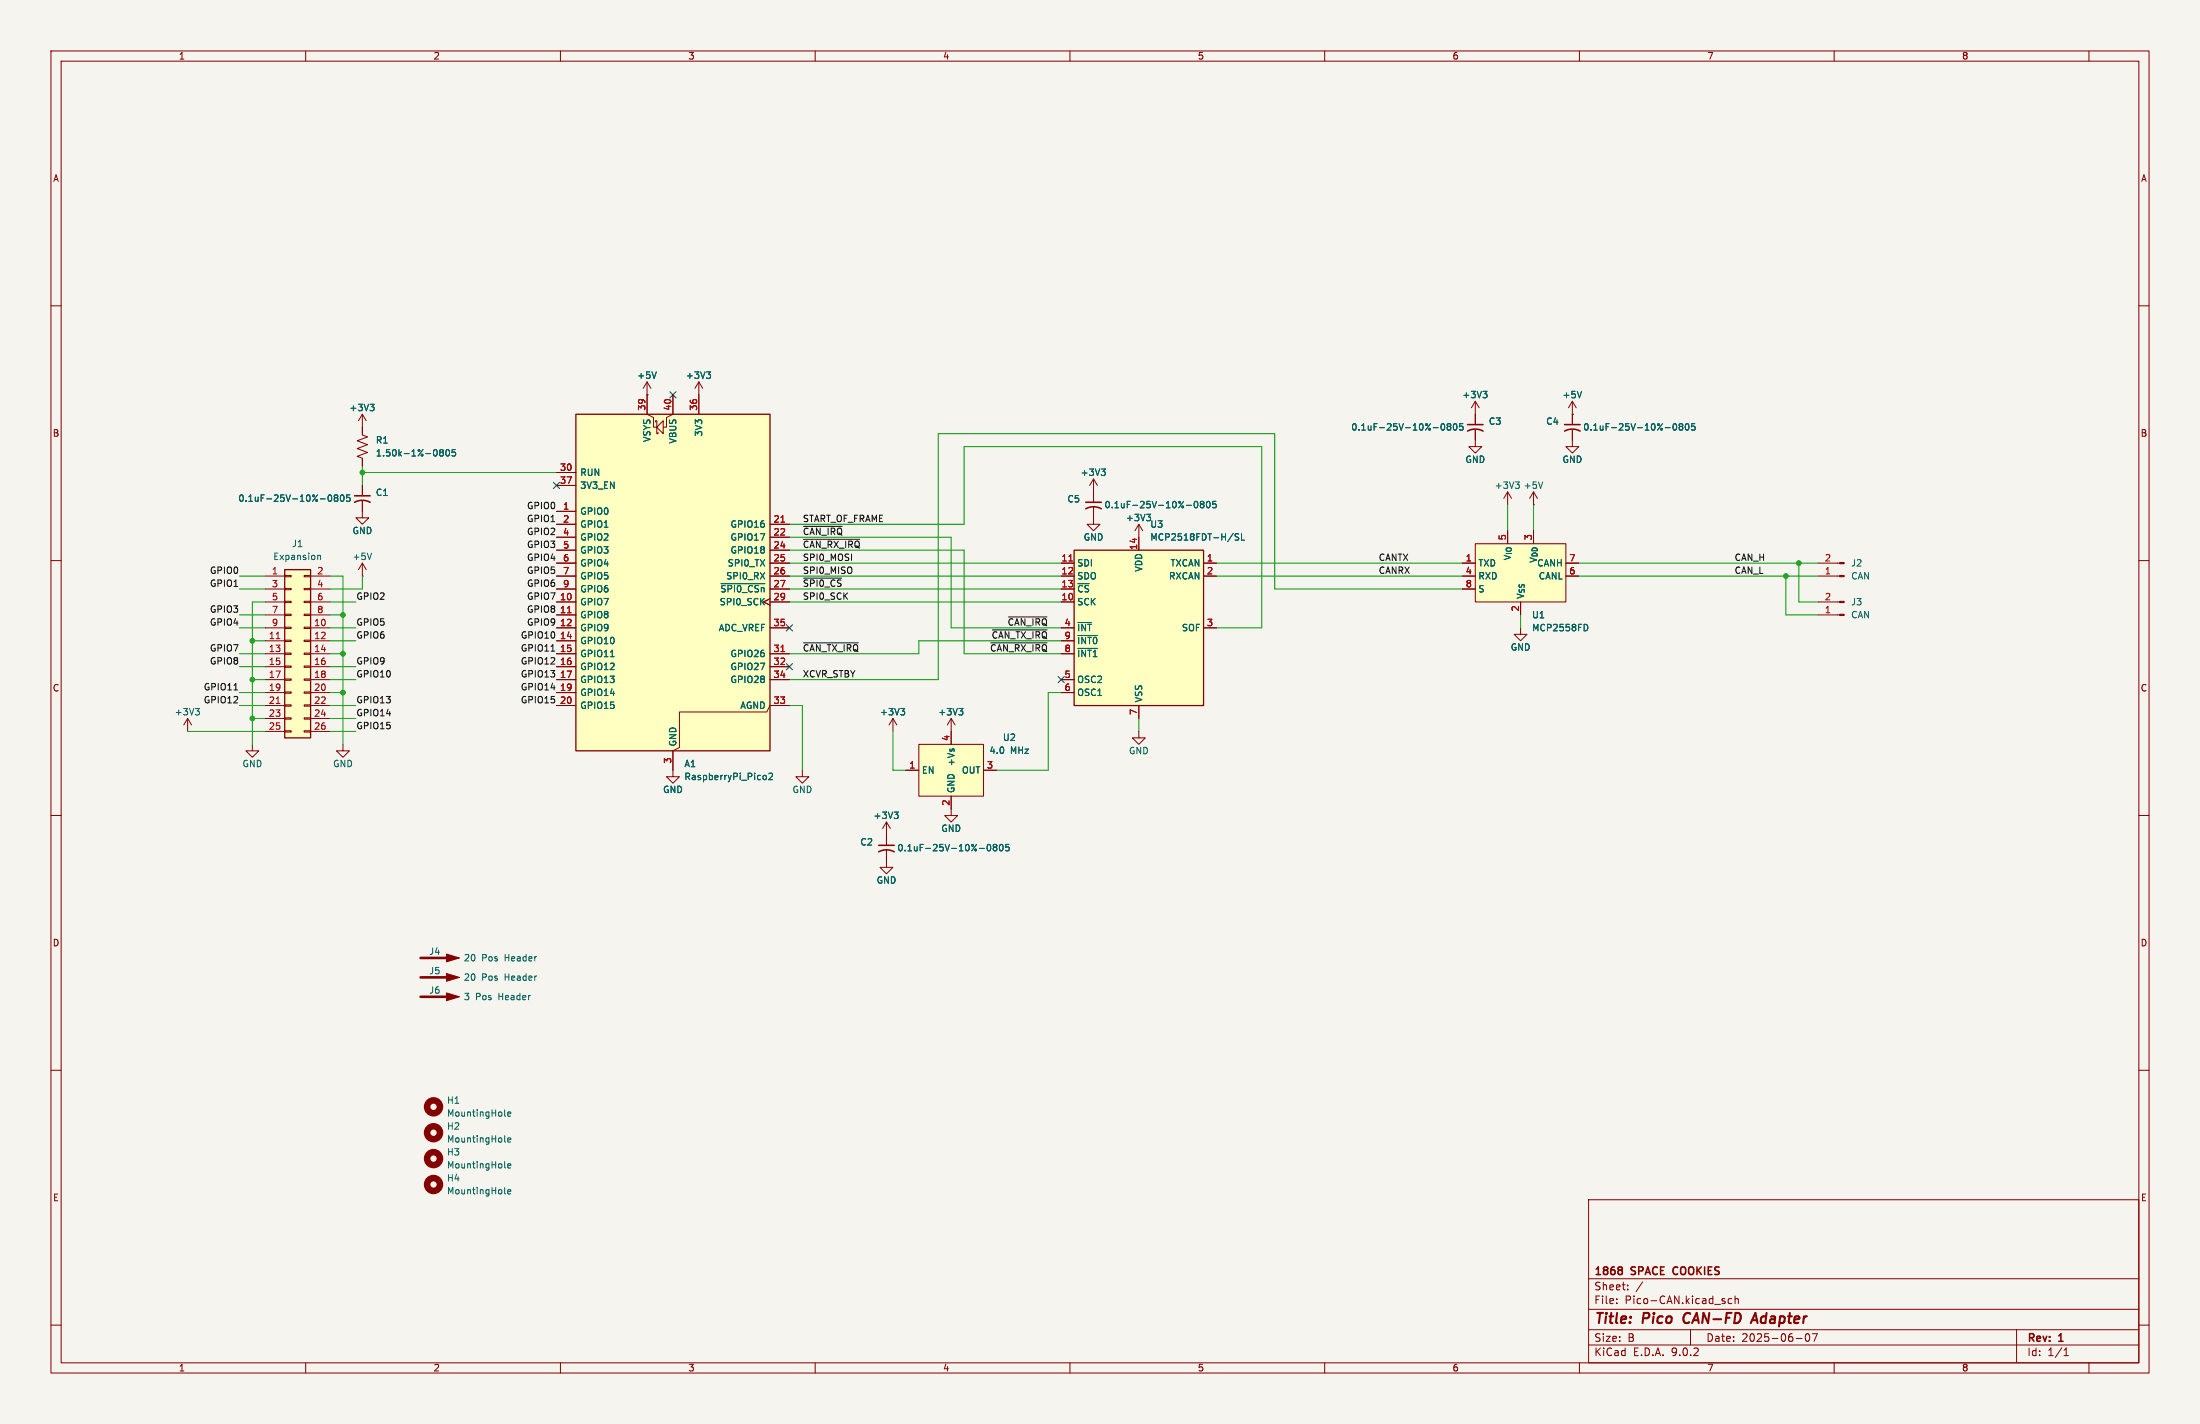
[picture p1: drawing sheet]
<svg xmlns="http://www.w3.org/2000/svg" width="432mm" height="279mm" viewBox="0 0 432 279" stroke-linecap="round" stroke-linejoin="round" font-family="sans-serif">
<path d="M0 0h431.8v279.4h-431.8z" fill="#f5f4ef" stroke="#f5f4ef" stroke-width=".2"/>
<g fill="none" stroke="#840000" stroke-width=".2">
<path d="M10 10h411.8v259.4h-411.8zM12 12h407.8v255.4h-407.8zM60 10v2M110 10v2M160 10v2M210 10v2M260 10v2M310 10v2M360 10v2M410 10v2M10 60h2M419.8 60h2"/>
<path d="M10 110h2M419.8 110h2M10 160h2M419.8 160h2M10 210h2M419.8 210h2M311.8 235.4h108v32h-108zM10 260h2M311.8 256.9h108M311.8 250.9h108M317.3 255.6v.2M317.3 254.9v.1"/>
<path d="M319.5 252.9v.2M319.5 252.2v.1M322.4 251.5l-1.3 1.9M338.4 255.3l.2 .2-.2 .3M338.4 254.8l.1 .1M339.9 254.9l-.4-.1-.3 .3 .1 .6h.6M340.5 254.9l.3-.1 .3 .1 .1 .9M340.5 254.3v1.5M419.8 260h2M60 267.4v2M110 267.4v2M160 267.4v2"/>
<path d="M210 267.4v2M260 267.4v2M310 267.4v2M311.8 263.9h108M311.8 260.9h108M331.8 260.9v3M352.5 262.6h1.2M354.5 261.8a.81 .81 0 0 0 .3 1.4l.2-.2 .2-.4-.2-.8M356.7 261.7l-.7 1.5M360 267.4v2M395.8 260.9v6.5M405.1 266h.9"/>
<path d="M405.1 264.9l.4-.4v1.5M410 267.4v2"/>
</g>
<path d="M330.7 257.9l-.1 .2a1.23 1.23 0 0 0 .1 1.4M343.6 259.6l.9-2 .5 2M343.9 259h.9" fill="none" stroke="#840000" stroke-width=".4"/>
<path d="M317.9 248.6h.4l.1 .3-.3 .3M317.9 249.2h.2M318.1 249.2l.3 .2v.4l-.1 .2-.4 .1M328.5 248.8l-.1 .4 .1 .7" fill="none" stroke="#840000" stroke-width=".3"/>
<path d="M210.8 108h25.4v30.4h-25.4z" fill="#ffffc2"/>
<path d="M210.8 108h25.4v30.4h-25.4z" fill="none" stroke="#840000" stroke-width=".25"/>
<g fill="none" stroke="#840000" stroke-width=".2">
<path d="M214.6 94l.8 1.3M214.6 94l-.7 1.3M214.6 94v2.5M289.6 81.3v2M289.6 84.3v2.1M295.9 96.5l-.8 1.3M295.9 96.5l.8 1.3M295.9 96.5v2.6M208.3 110.5h2.5M208.3 113h2.5M208.3 115.6h2.5M208.3 118.1h2.5"/>
<path d="M214.6 101.6v1.3h-1.2l1.2 1.2 1.3-1.2h-1.3M223.5 105.4v2.6M236.2 110.5h2.6M236.2 113h2.6M208.3 123.2h2.5M208.3 125.7h2.5M208.3 128.3h2.5M208.3 133.4h2.5M208.3 135.9h2.5M223.5 138.4v2.6M236.2 123.2h2.6M298.4 123.2v1.3h1.3l-1.3 1.2-1.2-1.2h1.2"/>
</g>
<path d="M209.8 110.1h.7" fill="none" stroke="#a90000" stroke-width=".2"/>
<g fill="none" stroke="#006464" stroke-width=".2">
<path d="M216.1 92h.8l-.4 .5M216.7 92.5l.2 .2v.3l-.2 .3M282.9 83.3l.2-.2a.68 .68 0 0 1 .5 .7 .68 .68 0 0 1-.5 .6l-.3-.5zM284.3 83.7l-.3-.3 .3-.3h.2l.3 .3-.3 .3M284.3 83.7l-.3 .2 .1 .4 .2 .1 .3-.1 .2-.1v-.3l-.3-.2M284.3 83.7h.2M285.4 83.3l.1-.2a.68 .68 0 0 1 .5 .7 .68 .68 0 0 1-.5 .6l-.3-.5zM287.1 83.1h-.6l-.1 .6 .2-.1 .5 .1 .1 .2-.1 .4-.2 .1-.5-.1M297.4 94.6h.8l-.4 .4M298 95l.2 .3v.3l-.2 .2M243.1 104.8l-.5-.1-.1 .1v.4l.5 .2 .1 .3-.2 .3-.5-.1M243.7 104.7v1.3h.6"/>
<path d="M211.6 122.1h2.6M211.6 124.7h3.8M211.6 127.2h3.8M99 218.8l.2 .2M99.7 218.6l.6-.1-.1-.3h-.4l-.1 .2v.6h.5M99 234.1l.2 .2M99.7 233.8l.6-.1-.1-.2-.4-.1-.1 .2v.6h.5"/>
</g>
<path d="M288 84.6a3.2 3.2 0 0 1 3.1 0M288 83.3h3.1" fill="none" stroke="#840000" stroke-width=".3"/>
<g fill="none" stroke="#840000" stroke-width="1.3">
<circle cx="85.1" cy="217.2" r="1.27"/>
<circle cx="85.1" cy="232.4" r="1.27"/>
</g>
<path d="M82.5 188h6.4M82.5 191.8h6.4" fill="none" stroke="#840000" stroke-width=".51"/>
<g fill="#840000" stroke="#840000" stroke-width=".2">
<path d="M87.6 187.2l2.6 .8-2.6 .7z"/>
<path d="M87.6 191l2.6 .8-2.6 .7z"/>
</g>
<path d="M289.6 106.7h17.7v11.4h-17.7z" fill="#ffffc2"/>
<g fill="none" stroke="#840000" stroke-width=".2">
<path d="M289.6 78.7l-.8 1.3M289.6 78.7l.7 1.3M289.6 78.7v2.6M308.6 78.7l-.8 1.3M308.6 78.7l.8 1.3M308.6 78.7v4.6M214.6 96.5v2.1M214.6 99.6v2M289.6 86.4v1.2h1.2l-1.2 1.3-1.3-1.3h1.3M301 99.1h.1M301 96.5l-.8 1.3M301 96.5l.8 1.3"/>
<path d="M301 96.5v2.6M308.6 84.3v3.3h1.3l-1.3 1.3-1.3-1.3h1.3M308.6 81.3h.1M223.5 102.9l-.7 1.2M223.5 102.9l.8 1.2M223.5 102.9v2.5M287 110.5h2.6M287 113h2.6M287 115.6h2.6M289.6 106.7h17.7v11.4h-17.7zM295.9 104.1v2.6M298.4 118.1v2.6"/>
<path d="M307.3 110.5h2.6M307.3 113h2.6M157.5 151.1v1.3h1.2l-1.2 1.3-1.3-1.3h1.3M175.3 141l.7 1.2M175.3 141l-.8 1.2M175.3 141v2.5M186.7 141l.8 1.2M186.7 141l-.8 1.2M186.7 141v2.5"/>
</g>
<g fill="none" stroke="#006464" stroke-width=".2">
<path d="M291.1 76.8h.8l-.5 .5M291.6 77.3l.3 .2v.3l-.3 .2M310.4 76.8l-.4 1.2M234.5 98.5l.2-.1a.68 .68 0 0 1 .4 .6 .68 .68 0 0 1-.4 .6l-.3-.4zM235.8 98.9l-.2-.2 .2-.3h.3l.2 .2-.2 .3M235.8 98.9l-.2 .3v.3l.2 .1h.4l.1-.2v-.2l-.2-.3M235.8 98.9h.3M236.9 98.5l.2-.1a.68 .68 0 0 1 .4 .6 .68 .68 0 0 1-.4 .6l-.3-.4zM238.7 98.4h-.6l-.1 .6 .2-.1h.4l.1 .2v.4l-.2 .1-.5-.1M302.8 94.6l-.4 1.2M328.5 83.2l.2-.1a.68 .68 0 0 1 .4 .7 .68 .68 0 0 1-.4 .6 .84 .84 0 0 1-.2-1.2zM329.8 83.7l-.2-.3 .2-.3h.2l.3 .3-.3 .3"/>
<path d="M329.8 83.7l-.2 .2v.4l.2 .1 .4-.1 .1-.1v-.3l-.3-.2M329.8 83.7h.2M330.9 83.3l.2-.2a.68 .68 0 0 1 .4 .7 .68 .68 0 0 1-.4 .6l-.3-.5zM332.6 83.1h-.6v.6l.2-.1 .4 .1 .1 .2-.1 .4-.1 .1-.5-.1M225 100.9h.8l-.4 .5M225.6 101.4l.2 .2v.3M176.8 139h.8l-.5 .5M177.3 139.5l.3 .2v.3l-.3 .3M188.2 139h.8l-.4 .5M188.7 139.5l.3 .2v.3l-.3 .3M311.2 122.5a.68 .68 0 0 1 .5 .6 .68 .68 0 0 1-.5 .7M99 229l.2 .2"/>
<path d="M99 223.9l.2 .2M99.7 228.8l.6-.2-.1-.2-.4-.1-.1 .2v.6h.5M99.7 223.7l.6-.1-.1-.3h-.4l-.1 .1v.6h.5"/>
</g>
<g fill="none" stroke="#840000" stroke-width="1.3">
<circle cx="85.1" cy="227.3" r="1.27"/>
<circle cx="85.1" cy="222.2" r="1.27"/>
</g>
<path d="M213.1 99.8a3.2 3.2 0 0 1 3.1 0M213.1 98.6h3.1M307.1 84.6a3.2 3.2 0 0 1 3 0M307.1 83.3h3" fill="none" stroke="#840000" stroke-width=".3"/>
<path d="M82.5 195.6h6.4" fill="none" stroke="#840000" stroke-width=".51"/>
<path d="M87.6 194.8l2.6 .8-2.6 .7z" fill="#840000" stroke="#840000" stroke-width=".2"/>
<path d="M180.3 146.1h12.7v10.1h-12.7z" fill="#ffffc2"/>
<path d="M356.9 113h4.2M356.9 110.5h4.2M356.9 118.1h4.2M356.9 120.7h4.2M177.8 151.1h2.5M180.3 146.1h12.7v10.1h-12.7zM186.7 143.5v2.6M186.7 156.2v2.6M193 151.1h2.6" fill="none" stroke="#840000" stroke-width=".2"/>
<g fill="#840000" stroke="#840000" stroke-width=".2">
<path d="M361.1 112.9h.8v.3h-.8z"/>
<path d="M361.1 110.4h.8v.2h-.8z"/>
<path d="M361.1 120.5h.8v.3h-.8z"/>
<path d="M361.1 118h.8v.2h-.8z"/>
</g>
<path d="M55.9 111.8h5.1v33h-5.1z" fill="#ffffc2"/>
<path d="M55.9 111.8h5.1v33h-5.1z" fill="none" stroke="#840000" stroke-width=".25"/>
<g fill="none" stroke="#840000" stroke-width=".2">
<path d="M52.1 113h3.8M52.1 115.6h3.8M52.1 118.1h3.8M55.9 112.9h1.2v.3h-1.2zM55.9 115.4h1.2v.3h-1.2zM55.9 118h1.2v.2h-1.2zM59.7 112.9h1.3v.3h-1.3zM59.7 115.4h1.3v.3h-1.3zM59.7 118h1.3v.2h-1.3zM61 113h3.8M61 115.6h3.8M61 118.1h3.8"/>
<path d="M52.1 120.7h3.8M52.1 123.2h3.8M52.1 125.7h3.8M52.1 128.3h3.8M52.1 130.8h3.8M52.1 133.4h3.8M52.1 135.9h3.8M52.1 138.4h3.8M55.9 120.5h1.2v.3h-1.2zM55.9 123.1h1.2v.2h-1.2zM55.9 125.6h1.2v.3h-1.2zM55.9 128.1h1.2v.3h-1.2z"/>
<path d="M55.9 130.7h1.2v.2h-1.2zM55.9 133.2h1.2v.3h-1.2zM55.9 135.8h1.2v.2h-1.2zM55.9 138.3h1.2v.3h-1.2zM59.7 120.5h1.3v.3h-1.3zM59.7 123.1h1.3v.2h-1.3zM59.7 125.6h1.3v.3h-1.3zM59.7 128.1h1.3v.3h-1.3zM59.7 130.7h1.3v.2h-1.3zM59.7 133.2h1.3v.3h-1.3zM59.7 135.8h1.3v.2h-1.3zM59.7 138.3h1.3v.3h-1.3z"/>
<path d="M61 120.7h3.8M61 123.2h3.8M61 125.7h3.8M61 128.3h3.8M61 130.8h3.8M61 133.4h3.8M61 135.9h3.8M61 138.4h3.8M52.1 141h3.8M52.1 143.5h3.8M55.9 140.8h1.2v.3h-1.2zM55.9 143.4h1.2v.2h-1.2z"/>
<path d="M59.7 140.8h1.3v.3h-1.3zM59.7 143.4h1.3v.2h-1.3zM61 141h3.8M61 143.5h3.8"/>
</g>
<path d="M54.2 125.3h.7M54.2 138h.7" fill="none" stroke="#a90000" stroke-width=".2"/>
<path d="M62.4 109v.8M62.4 109.1l.4-.1 .1 .8" fill="none" stroke="#006464" stroke-width=".2"/>
<path d="M113 81.3h38.1v66h-38.1z" fill="#ffffc2"/>
<path d="M113 81.3h38.1v66h-38.1z" fill="none" stroke="#840000" stroke-width=".25"/>
<g fill="none" stroke="#840000" stroke-width=".2">
<path d="M127 74.9v6.4l1.3 .6v1.9h.6M127 77.5h.1M127 74.9l-.8 1.3M127 74.9l.8 1.3M132.1 77.5v3.8l-1.3 .6v1.9h-.6M137.2 74.9v6.4M137.2 74.9l.7 1.3M137.2 74.9l-.8 1.3M71.1 81.3v4l1 .4-2 .8 2 .7-2 .8 2 .8-2 .7 1 .4v1.5M71.1 98.3v3.3h1.3l-1.3 1.3-1.3-1.3h1.3M71.1 81.3l.8 1.3M71.1 81.3l-.7 1.3"/>
<path d="M71.1 95.3v2M109.2 92.7h3.8M109.2 95.3h3.8M128.7 82.8v-.2h.2v2.5h.3v-.3M128.9 83.8l1.3-1.2v2.5zM214.6 96.5v2.1M214.6 99.6v2M289.6 81.3v2M289.6 84.3v2.1M308.6 81.3h.1M308.6 81.3v2M308.6 84.3v2.1"/>
<path d="M71.1 113h.1M71.1 110.5v2.5M71.1 110.5l-.7 1.3M71.1 110.5l.8 1.3M109.2 100.3h3.8M109.2 102.9h3.8M109.2 105.4h3.8M109.2 108h3.8M109.2 110.5h3.8M109.2 113h3.8M109.2 115.6h3.8M109.2 118.1h3.8"/>
<path d="M151.1 117.5l-1.2 .6 1.2 .6M151.1 102.9h3.8M151.1 105.4h3.8M151.1 108h3.8M151.1 110.5h3.8M151.1 113h3.8M151.1 115.6h3.8M151.1 118.1h3.8M208.3 110.5h2.5M208.3 113h2.5M208.3 115.6h2.5M208.3 118.1h2.5"/>
<path d="M223.5 105.4v2.6M236.2 110.5h2.6M236.2 113h2.6M287 110.5h2.6M287 113h2.6M287 115.6h2.6M295.9 104.1v2.6M298.4 118.1v2.6M307.3 110.5h2.6M307.3 113h2.6M109.2 120.7h3.8M109.2 123.2h3.8"/>
<path d="M109.2 125.7h3.8M109.2 128.3h3.8M109.2 130.8h3.8M109.2 133.4h3.8M109.2 135.9h3.8M109.2 138.4h3.8M151.1 123.2h3.8M151.1 128.3h3.8M151.1 130.8h3.8M151.1 133.4h3.8M154.9 138.4h-3.8l-.6 1.3h-17.2v7l-1.2 .6v5.1h1.2l-1.2 1.3-1.3-1.3h1.3M208.3 123.2h2.5"/>
<path d="M208.3 125.7h2.5M208.3 128.3h2.5M208.3 133.4h2.5M208.3 135.9h2.5M223.5 138.4v2.6M236.2 123.2h2.6M36.8 141l.8 1.2M36.8 141l-.7 1.2M36.8 141v2.5M49.5 146.1v1.2h1.3l-1.3 1.3-1.2-1.3h1.2M67.3 146.1v1.2h1.3l-1.3 1.3-1.3-1.3h1.3M177.8 151.1h2.5"/>
<path d="M186.7 156.2v3.8h1.3l-1.3 1.3-1.3-1.3h1.3M186.7 143.5v2.6M193 151.1h2.6M223.5 143.5v1.3h1.3l-1.3 1.3-1.3-1.3h1.3M174 166.9v3.3h-1.3l1.3 1.3 1.3-1.3h-1.3M174 161.3v4.6M174 161.3l.8 1.3M174 161.3l-.8 1.3"/>
</g>
<path d="M153.3 102.5h.7M209.8 110.1h.7M111.4 120.2h.7M153.3 127.9h.7" fill="none" stroke="#a90000" stroke-width=".2"/>
<g fill="none" stroke="#006464" stroke-width=".2">
<path d="M72.6 79.3h.8l-.4 .5M73.2 79.8l.2 .2v.3l-.2 .3M128.8 73l-.4 1.2M138.7 73h.8l-.5 .5M139.2 73.5l.3 .2v.3l-.3 .2M291.1 76.8h.8l-.5 .5M291.6 77.3l.3 .2v.3l-.3 .2M310.4 76.8l-.4 1.2M64.5 97.2l.2-.1a.68 .68 0 0 1 .4 .6 .68 .68 0 0 1-.4 .7l-.3-.5zM65.8 97.6l-.2-.2 .2-.3h.3l.2 .2-.2 .3M65.8 97.6l-.2 .3 .1 .3 .1 .2 .4-.1 .1-.2v-.2l-.2-.3M65.8 97.6h.3"/>
<path d="M67 97.2l.1-.1a.68 .68 0 0 1 .4 .6 .68 .68 0 0 1-.4 .7 .84 .84 0 0 1-.1-1.2zM68.7 97.1h-.6l-.1 .6 .2-.1h.4l.1 .2v.4l-.2 .2-.5-.2M86.5 88.8l-.2-.3 .2-.3h.3l.2 .3-.2 .3M86.5 88.8l-.2 .2 .1 .4 .1 .1 .4-.1 .1-.2v-.2l-.2-.2M86.5 88.8h.3M87.6 88.3l.2-.1a.68 .68 0 0 1 .4 .6 .68 .68 0 0 1-.4 .7l-.3-.5zM89.4 88.2h-.6l-.1 .6 .2-.1 .4 .1 .1 .1v.5l-.2 .1-.5-.1M216.1 92h.8l-.4 .5M216.7 92.5l.2 .2v.3l-.2 .3M234.5 98.5l.2-.1a.68 .68 0 0 1 .4 .6 .68 .68 0 0 1-.4 .6l-.3-.4zM235.8 98.9l-.2-.2 .2-.3h.3l.2 .2-.2 .3M235.8 98.9l-.2 .3v.3l.2 .1h.4l.1-.2v-.2l-.2-.3"/>
<path d="M235.8 98.9h.3M236.9 98.5l.2-.1a.68 .68 0 0 1 .4 .6 .68 .68 0 0 1-.4 .6l-.3-.4zM238.7 98.4h-.6l-.1 .6 .2-.1h.4l.1 .2v.4l-.2 .1-.5-.1M282.9 83.3l.2-.2a.68 .68 0 0 1 .5 .7 .68 .68 0 0 1-.5 .6l-.3-.5zM284.3 83.7l-.3-.3 .3-.3h.2l.3 .3-.3 .3M284.3 83.7l-.3 .2 .1 .4 .2 .1 .3-.1 .2-.1v-.3l-.3-.2M284.3 83.7h.2M285.4 83.3l.1-.2a.68 .68 0 0 1 .5 .7 .68 .68 0 0 1-.5 .6l-.3-.5zM287.1 83.1h-.6l-.1 .6 .2-.1 .5 .1 .1 .2-.1 .4-.2 .1-.5-.1M328.5 83.2l.2-.1a.68 .68 0 0 1 .4 .7 .68 .68 0 0 1-.4 .6 .84 .84 0 0 1-.2-1.2zM329.8 83.7l-.2-.3 .2-.3h.2l.3 .3-.3 .3M329.8 83.7l-.2 .2v.4l.2 .1 .4-.1 .1-.1v-.3l-.3-.2"/>
<path d="M329.8 83.7h.2M330.9 83.3l.2-.2a.68 .68 0 0 1 .4 .7 .68 .68 0 0 1-.4 .6l-.3-.5zM332.6 83.1h-.6v.6l.2-.1 .4 .1 .1 .2-.1 .4-.1 .1-.5-.1M72.9 108.5l-.4 1.3M141.5 114.5h8.6M225 100.9h.8l-.4 .5M225.6 101.4l.2 .2v.3M243.1 104.8l-.5-.1-.1 .1v.4l.5 .2 .1 .3-.2 .3-.5-.1M243.7 104.7v1.3h.6M38.3 139h.8l-.4 .5M38.9 139.5l.2 .2v.3l-.2 .3M119.8 128.8h.7"/>
<path d="M176.8 139h.8l-.5 .5M177.3 139.5l.3 .2v.3l-.3 .3M188.2 139h.8l-.4 .5M188.7 139.5l.3 .2v.3l-.3 .3M211.6 122.1h2.6M211.6 124.7h3.8M211.6 127.2h3.8M311.2 122.5a.68 .68 0 0 1 .5 .6 .68 .68 0 0 1-.5 .7M149.9 152.2l.3-.1 .2 .3-.1 .5h-.4M150.9 151.8l.5-.1 .2 .4-.8 .9h.8M175.5 159.3h.8l-.4 .5M176 159.8l.3 .3v.3l-.3 .2"/>
<path d="M193.9 165.8l.1-.1a.68 .68 0 0 1 .5 .6 .68 .68 0 0 1-.5 .6l-.3-.4zM195.2 166.2l-.3-.2 .3-.3h.2l.3 .2-.3 .3M195.2 166.2l-.3 .3 .1 .3 .2 .1h.3l.2-.2v-.2l-.3-.3M195.2 166.2h.2M196.3 165.8l.2-.1a.68 .68 0 0 1 .4 .6 .68 .68 0 0 1-.4 .6l-.3-.4zM198 165.7h-.6v.6l.1-.1h.5l.1 .2-.1 .4-.2 .1-.4-.1"/>
</g>
<path d="M69.6 98.6a3.2 3.2 0 0 1 3 0M69.6 97.3h3M172.5 167.1a3.2 3.2 0 0 1 3 0M172.5 165.9h3" fill="none" stroke="#840000" stroke-width=".3"/>
<path d="M157.7 105.8h11.1M157.7 103.3h7.6M157.7 113.4h7.5M45.9 135.4h.7M108.2 127.8h.7M157.7 126.1h10.8M194.5 126.1h11M194.8 123.6h10.7M197.9 121.1h7.6" fill="none" stroke="#0f0f0f" stroke-width=".2"/>
<g fill="none" stroke="#009600" stroke-width=".2">
<path d="M71.1 92.7h38.1M71.1 91.4v3.9M295.9 99.1v5M301 99.1v5M47 115.6h5.1M47 113h5.1M52.1 118.1h-2.6v28M64.8 113h2.5v33.1M64.8 118.1h5M71.1 113v2.6h-6.3M154.9 115.6h53.4M154.9 110.5h53.4"/>
<path d="M154.9 113h53.4M154.9 105.4h31.8v17.8h21.6M154.9 102.9h34.3v-15.3h58.4v35.6h-8.8M154.9 108h34.3v20.3h19.1M154.9 118.1h53.4M238.8 110.5h48.2M238.8 113h48.2M287 115.6h-36.8v-30.5h-66.1v48.3h-29.2M309.9 110.5h47M309.9 113h47M350.5 113v7.7h6.4M353.1 110.5v7.6h3.8"/>
<path d="M47 135.9h5.1M47 123.2h5.1M47 120.7h5.1M47 128.3h5.1M47 130.8h5.1M47 138.4h5.1M49.5 133.4h2.6M49.5 125.7h2.6M64.8 135.9h2.5M64.8 133.4h5M64.8 123.2h5M64.8 120.7h2.5"/>
<path d="M64.8 125.7h5M64.8 128.3h2.5M64.8 130.8h5M64.8 138.4h5M154.9 138.4h2.6v12.7M208.3 135.9h-2.6v15.2h-10.1M208.3 125.7h-28v2.6h-25.4M298.4 120.7v2.5M36.8 143.5h15.3M49.5 141h2.6M64.8 143.5h5M64.8 141h5"/>
<path d="M175.3 143.5v7.6h2.5M223.5 141v2.5"/>
</g>
<path d="M131.5 76.9l1.2 1.2M132.7 76.9l-1.2 1.2M108.6 94.6l1.2 1.3M109.8 94.6l-1.2 1.3M154.3 122.6l1.2 1.2M154.3 130.2l1.2 1.2M155.5 122.6l-1.2 1.2M155.5 130.2l-1.2 1.2M207.7 132.7l1.2 1.3M208.9 132.7l-1.2 1.3" fill="none" stroke="#000084" stroke-width=".2"/>
<g fill="#009600" stroke="#009600" stroke-width=".2">
<circle cx="71.1" cy="92.7" r=".46"/>
<circle cx="353.1" cy="110.5" r=".46"/>
<circle cx="350.5" cy="113" r=".46"/>
<circle cx="49.5" cy="133.4" r=".46"/>
<circle cx="49.5" cy="141" r=".46"/>
<circle cx="49.5" cy="125.7" r=".46"/>
<circle cx="67.3" cy="135.9" r=".46"/>
<circle cx="67.3" cy="128.3" r=".46"/>
<circle cx="67.3" cy="120.7" r=".46"/>
</g>
<g font-size="2.8" fill="#840000">
<text x="312.8" y="260.3">Title:</text>
<text x="322.5" y="260.3">Pico</text>
<text x="331.3" y="260.3">CAN-FD</text>
<text x="345.6" y="260.3">Adapter</text>
</g>
<g font-size="2.1" fill="#840000">
<text x="312.8" y="250.6">1868</text>
<text x="320.3" y="250.6">SPACE</text>
<text x="329.1" y="250.6">COOKIES</text>
<text x="312.8" y="256.1">File:</text>
<text x="312.8" y="253.4">Sheet:</text>
<text x="318.9" y="256.1">Pico-CAN.kicad_sch</text>
<text x="312.8" y="263.5">Size:</text>
<text x="319.5" y="263.5">B</text>
<text x="334.8" y="263.5">Date:</text>
<text x="341.8" y="263.5">2025-06-07</text>
<text x="397.8" y="263.7">Rev:</text>
<text x="404.2" y="263.7">1</text>
<text x="312.8" y="266.3">KiCad</text>
<text x="320.5" y="266.3">E.D.A.</text>
<text x="328.1" y="266.3">9.0.2</text>
<text x="397.8" y="266.3">Id:</text>
<text x="401.9" y="266.3">1/1</text>
</g>
<g font-size="1.8" fill="#840000">
<text x="35" y="11.9">1</text>
<text x="85" y="11.9">2</text>
<text x="135" y="11.9">3</text>
<text x="185" y="11.9">4</text>
<text x="235" y="11.9">5</text>
<text x="285" y="11.9">6</text>
<text x="335" y="11.9">7</text>
<text x="385" y="11.9">8</text>
<text x="10.3" y="35.9">A</text>
<text x="420.1" y="35.9">A</text>
<text x="10.3" y="85.9">B</text>
<text x="420.1" y="85.9">B</text>
<text x="10.3" y="135.9">C</text>
<text x="420.1" y="135.9">C</text>
<text x="10.3" y="185.9">D</text>
<text x="420.1" y="185.9">D</text>
<text x="10.3" y="235.9">E</text>
<text x="420.1" y="235.9">E</text>
<text x="35" y="269.3">1</text>
<text x="85" y="269.3">2</text>
<text x="135" y="269.3">3</text>
<text x="185" y="269.3">4</text>
<text x="235" y="269.3">5</text>
<text x="285" y="269.3">6</text>
<text x="335" y="269.3">7</text>
<text x="385" y="269.3">8</text>
</g>
<g font-size="1.8" fill="#006464">
<text x="125" y="74.5">+5V</text>
<text x="134.5" y="74.5">+3V3</text>
<text x="68.5" y="80.9">+3V3</text>
<text x="286.9" y="78.3">+3V3</text>
<text x="292.1" y="83.5">C3</text>
<text x="303.4" y="83.5">C4</text>
<text x="306.6" y="78.3">+5V</text>
<text x="73.7" y="87.2">R1</text>
<text x="73.7" y="89.8">1.50k-1%-0805</text>
<text x="127.9" y="86.8" transform="rotate(-90 127.9 86.8)">VSYS</text>
<text x="132.9" y="87.1" transform="rotate(-90 132.9 87.1)">VBUS</text>
<text x="138" y="85.8" transform="rotate(-90 138 85.8)">3V3</text>
<text x="265.1" y="84.7">0.1uF-25V-10%-0805</text>
<text x="310.7" y="84.7">0.1uF-25V-10%-0805</text>
<text x="113.8" y="93.6">RUN</text>
<text x="212" y="93.6">+3V3</text>
<text x="287.5" y="91">GND</text>
<text x="306.6" y="91">GND</text>
<text x="46.7" y="98.7">0.1uF-25V-10%-0805</text>
<text x="73.7" y="97.5">C1</text>
<text x="113.8" y="96.1">3V3_EN</text>
<text x="113.8" y="101.2">GPIO0</text>
<text x="209.4" y="98.8">C5</text>
<text x="216.7" y="99.9">0.1uF-25V-10%-0805</text>
<text x="293.3" y="96.1">+3V3</text>
<text x="299" y="96.1">+5V</text>
<text x="57.2" y="107.5">J1</text>
<text x="69.1" y="105">GND</text>
<text x="113.8" y="103.7">GPIO1</text>
<text x="113.8" y="106.3">GPIO2</text>
<text x="143.3" y="103.7">GPIO16</text>
<text x="143.3" y="106.3">GPIO17</text>
<text x="212.6" y="106.3">GND</text>
<text x="220.9" y="102.5">+3V3</text>
<text x="225.7" y="103.7">U3</text>
<text x="225.7" y="106.3">MCP2518FDT-H/SL</text>
<text x="53.5" y="110.1">Expansion</text>
<text x="69.1" y="110.1">+5V</text>
<text x="113.8" y="108.8">GPIO3</text>
<text x="113.8" y="111.4">GPIO4</text>
<text x="113.8" y="113.9">GPIO5</text>
<text x="142.4" y="113.9">SPI0_RX</text>
<text x="142.7" y="111.4">SPI0_TX</text>
<text x="143.3" y="108.8">GPIO18</text>
<text x="211.3" y="111.4">SDI</text>
<text x="211.3" y="113.9">SDO</text>
<text x="224.4" y="112.3" transform="rotate(-90 224.4 112.3)">VDD</text>
<text x="229.3" y="113.9">RXCAN</text>
<text x="229.6" y="111.4">TXCAN</text>
<text x="290.1" y="111.4">TXD</text>
<text x="290.1" y="113.9">RXD</text>
<text x="296.8" y="110.1" transform="rotate(-90 296.8 110.1)">V_{IO}</text>
<text x="301.6" y="111.4">CANH</text>
<text x="301.9" y="110.6" transform="rotate(-90 301.9 110.6)">V_{DD}</text>
<text x="301.9" y="113.9">CANL</text>
<text x="363.2" y="111.4">J2</text>
<text x="363.2" y="113.9">CAN</text>
<text x="113.8" y="116.4">GPIO6</text>
<text x="113.8" y="119">GPIO7</text>
<text x="141.2" y="119">SPI0_SCK</text>
<text x="141.3" y="116.4">~{SPI0_CSn}</text>
<text x="211.3" y="116.4">~{CS}</text>
<text x="211.3" y="119">SCK</text>
<text x="290.1" y="116.4">S</text>
<text x="299.3" y="117.6" transform="rotate(-90 299.3 117.6)">V_{SS}</text>
<text x="363.2" y="119">J3</text>
<text x="113.8" y="121.5">GPIO8</text>
<text x="113.8" y="124.1">GPIO9</text>
<text x="141" y="124.1">ADC_VREF</text>
<text x="211.3" y="124.1">~{INT}</text>
<text x="231.9" y="124.1">SOF</text>
<text x="300.6" y="121.5">U1</text>
<text x="300.6" y="124.1">MCP2558FD</text>
<text x="363.2" y="121.5">CAN</text>
<text x="113.8" y="126.6">GPIO10</text>
<text x="113.8" y="129.1">GPIO11</text>
<text x="113.8" y="131.7">GPIO12</text>
<text x="143.3" y="129.1">GPIO26</text>
<text x="143.3" y="131.7">GPIO27</text>
<text x="211.3" y="126.6">~{INT0}</text>
<text x="211.3" y="129.1">~{INT1}</text>
<text x="296.4" y="127.9">GND</text>
<text x="113.8" y="134.2">GPIO13</text>
<text x="113.8" y="136.8">GPIO14</text>
<text x="143.3" y="134.2">GPIO28</text>
<text x="211.3" y="134.2">OSC2</text>
<text x="211.3" y="136.8">OSC1</text>
<text x="224.4" y="137.9" transform="rotate(-90 224.4 137.9)">VSS</text>
<text x="34.2" y="140.6">+3V3</text>
<text x="113.8" y="139.3">GPIO15</text>
<text x="145.2" y="139.3">AGND</text>
<text x="172.6" y="140.6">+3V3</text>
<text x="184" y="140.6">+3V3</text>
<text x="132.9" y="146.6" transform="rotate(-90 132.9 146.6)">GND</text>
<text x="194.1" y="148.1">4.0</text>
<text x="196.7" y="145.6">U2</text>
<text x="198.3" y="148.1">MHz</text>
<text x="221.5" y="148.2">GND</text>
<text x="47.5" y="150.7">GND</text>
<text x="65.3" y="150.7">GND</text>
<text x="130" y="155.8">GND</text>
<text x="134.2" y="150.7">A1</text>
<text x="134.2" y="153.3">RaspberryPi_Pico2</text>
<text x="155.4" y="155.8">GND</text>
<text x="180.8" y="152">EN</text>
<text x="187.6" y="155.7" transform="rotate(-90 187.6 155.7)">GND</text>
<text x="187.6" y="150.5" transform="rotate(-90 187.6 150.5)">+Vs</text>
<text x="188.7" y="152">OUT</text>
<text x="171.3" y="160.9">+3V3</text>
<text x="168.8" y="166.1">C2</text>
<text x="176" y="167.2">0.1uF-25V-10%-0805</text>
<text x="184.7" y="163.4">GND</text>
<text x="172" y="173.6">GND</text>
<text x="84.2" y="187.6">J4</text>
<text x="84.2" y="191.4">J5</text>
<text x="90.9" y="188.8">20</text>
<text x="94.5" y="188.8">Pos</text>
<text x="99.1" y="188.8">Header</text>
<text x="84.2" y="195.2">J6</text>
<text x="90.9" y="196.4">3</text>
<text x="90.9" y="192.6">20</text>
<text x="93.3" y="196.4">Pos</text>
<text x="94.5" y="192.6">Pos</text>
<text x="97.9" y="196.4">Header</text>
<text x="99.1" y="192.6">Header</text>
<text x="87.6" y="216.8">H1</text>
<text x="87.6" y="219.3">MountingHole</text>
<text x="87.6" y="221.8">H2</text>
<text x="87.6" y="226.9">H3</text>
<text x="87.6" y="224.4">MountingHole</text>
<text x="87.6" y="232">H4</text>
<text x="87.6" y="229.5">MountingHole</text>
<text x="87.6" y="234.5">MountingHole</text>
</g>
<g font-size="1.8" fill="#a90000">
<text x="126.7" y="80.7" transform="rotate(-90 126.7 80.7)">39</text>
<text x="131.8" y="80.7" transform="rotate(-90 131.8 80.7)">40</text>
<text x="136.9" y="80.7" transform="rotate(-90 136.9 80.7)">36</text>
<text x="109.8" y="92.5">30</text>
<text x="109.8" y="95">37</text>
<text x="110.4" y="100.1">1</text>
<text x="110.4" y="102.6">2</text>
<text x="110.4" y="105.2">4</text>
<text x="110.4" y="107.7">5</text>
<text x="151.7" y="102.6">21</text>
<text x="151.7" y="105.2">22</text>
<text x="151.7" y="107.7">24</text>
<text x="223.3" y="108" transform="rotate(-90 223.3 108)">14</text>
<text x="295.7" y="106.1" transform="rotate(-90 295.7 106.1)">5</text>
<text x="300.7" y="106.1" transform="rotate(-90 300.7 106.1)">3</text>
<text x="53.3" y="112.8">1</text>
<text x="62.2" y="112.8">2</text>
<text x="110.4" y="110.2">6</text>
<text x="110.4" y="112.8">7</text>
<text x="151.7" y="110.2">25</text>
<text x="151.7" y="112.8">26</text>
<text x="208.2" y="110.2">11</text>
<text x="208.2" y="112.8">12</text>
<text x="236.8" y="110.2">1</text>
<text x="236.8" y="112.8">2</text>
<text x="287.6" y="110.2">1</text>
<text x="287.6" y="112.8">4</text>
<text x="307.9" y="110.2">7</text>
<text x="307.9" y="112.8">6</text>
<text x="358.1" y="112.8">1</text>
<text x="358.1" y="110.2">2</text>
<text x="53.3" y="115.3">3</text>
<text x="53.3" y="117.9">5</text>
<text x="62.2" y="115.3">4</text>
<text x="62.2" y="117.9">6</text>
<text x="109.8" y="117.9">10</text>
<text x="110.4" y="115.3">9</text>
<text x="151.7" y="115.3">27</text>
<text x="151.7" y="117.9">29</text>
<text x="208.2" y="115.3">13</text>
<text x="208.2" y="117.9">10</text>
<text x="287.6" y="115.3">8</text>
<text x="358.1" y="117.9">2</text>
<text x="52.7" y="125.5">11</text>
<text x="53.3" y="120.4">7</text>
<text x="53.3" y="122.9">9</text>
<text x="61.6" y="122.9">10</text>
<text x="61.6" y="125.5">12</text>
<text x="62.2" y="120.4">8</text>
<text x="109.8" y="120.4">11</text>
<text x="109.8" y="122.9">12</text>
<text x="109.8" y="125.5">14</text>
<text x="151.7" y="122.9">35</text>
<text x="208.8" y="122.9">4</text>
<text x="208.8" y="125.5">9</text>
<text x="236.8" y="122.9">3</text>
<text x="298.2" y="120.1" transform="rotate(-90 298.2 120.1)">2</text>
<text x="358.1" y="120.4">1</text>
<text x="52.7" y="128">13</text>
<text x="52.7" y="130.6">15</text>
<text x="61.6" y="128">14</text>
<text x="61.6" y="130.6">16</text>
<text x="109.8" y="128">15</text>
<text x="109.8" y="130.6">16</text>
<text x="151.7" y="128">31</text>
<text x="151.7" y="130.6">32</text>
<text x="208.8" y="128">8</text>
<text x="52.7" y="133.1">17</text>
<text x="52.7" y="135.6">19</text>
<text x="61.6" y="133.1">18</text>
<text x="61.6" y="135.6">20</text>
<text x="109.8" y="133.1">17</text>
<text x="109.8" y="135.6">19</text>
<text x="151.7" y="133.1">34</text>
<text x="208.8" y="133.1">5</text>
<text x="208.8" y="135.6">6</text>
<text x="52.7" y="138.2">21</text>
<text x="52.7" y="140.7">23</text>
<text x="52.7" y="143.3">25</text>
<text x="61.6" y="138.2">22</text>
<text x="61.6" y="140.7">24</text>
<text x="61.6" y="143.3">26</text>
<text x="109.8" y="138.2">20</text>
<text x="151.7" y="138.2">33</text>
<text x="223.3" y="140.4" transform="rotate(-90 223.3 140.4)">7</text>
<text x="131.8" y="149.9" transform="rotate(-90 131.8 149.9)">3</text>
<text x="186.4" y="145.5" transform="rotate(-90 186.4 145.5)">4</text>
<text x="178.4" y="150.9">1</text>
<text x="193.6" y="150.9">3</text>
<text x="186.4" y="158.2" transform="rotate(-90 186.4 158.2)">2</text>
</g>
<g font-size="1.8" fill="#0f0f0f">
<text x="103.3" y="100">GPIO0</text>
<text x="103.3" y="102.5">GPIO1</text>
<text x="103.3" y="105.1">GPIO2</text>
<text x="103.3" y="107.6">GPIO3</text>
<text x="157.5" y="107.6">~{CAN_RX_IRQ}</text>
<text x="157.5" y="102.5">START_OF_FRAME</text>
<text x="157.5" y="105.1">~{CAN_IRQ}</text>
<text x="41.1" y="112.7">GPIO0</text>
<text x="103.3" y="110.1">GPIO4</text>
<text x="103.3" y="112.7">GPIO5</text>
<text x="157.5" y="112.7">SPI0_MISO</text>
<text x="157.5" y="110.1">SPI0_MOSI</text>
<text x="270.5" y="110.1">CANTX</text>
<text x="270.5" y="112.7">CANRX</text>
<text x="340.4" y="112.7">CAN_L</text>
<text x="340.4" y="110.1">CAN_H</text>
<text x="41.1" y="115.2">GPIO1</text>
<text x="69.8" y="117.8">GPIO2</text>
<text x="103.3" y="115.2">GPIO6</text>
<text x="103.3" y="117.8">GPIO7</text>
<text x="157.5" y="117.8">SPI0_SCK</text>
<text x="157.5" y="115.2">~{SPI0_CS}</text>
<text x="41.1" y="120.3">GPIO3</text>
<text x="41.1" y="122.8">GPIO4</text>
<text x="69.8" y="125.4">GPIO6</text>
<text x="69.8" y="122.8">GPIO5</text>
<text x="102.1" y="125.4">GPIO10</text>
<text x="103.3" y="120.3">GPIO8</text>
<text x="103.3" y="122.8">GPIO9</text>
<text x="194.5" y="125.4">~{CAN_TX_IRQ} 9</text>
<text x="197.7" y="122.8">~{CAN_IRQ} 4</text>
<text x="41.1" y="130.5">GPIO8</text>
<text x="41.1" y="127.9">GPIO7</text>
<text x="69.8" y="130.5">GPIO9</text>
<text x="102.1" y="130.5">GPIO12</text>
<text x="102.1" y="127.9">GPIO11</text>
<text x="157.5" y="127.9">~{CAN_TX_IRQ}</text>
<text x="194.2" y="127.9">~{CAN_RX_IRQ} 8</text>
<text x="39.9" y="135.5">GPIO11</text>
<text x="69.8" y="133">GPIO10</text>
<text x="102.1" y="133">GPIO13</text>
<text x="102.1" y="135.5">GPIO14</text>
<text x="157.5" y="133">XCVR_STBY</text>
<text x="39.9" y="138.1">GPIO12</text>
<text x="69.8" y="138.1">GPIO13</text>
<text x="69.8" y="140.6">GPIO14</text>
<text x="69.8" y="143.2">GPIO15</text>
<text x="102.1" y="138.1">GPIO15</text>
</g>
</svg>
